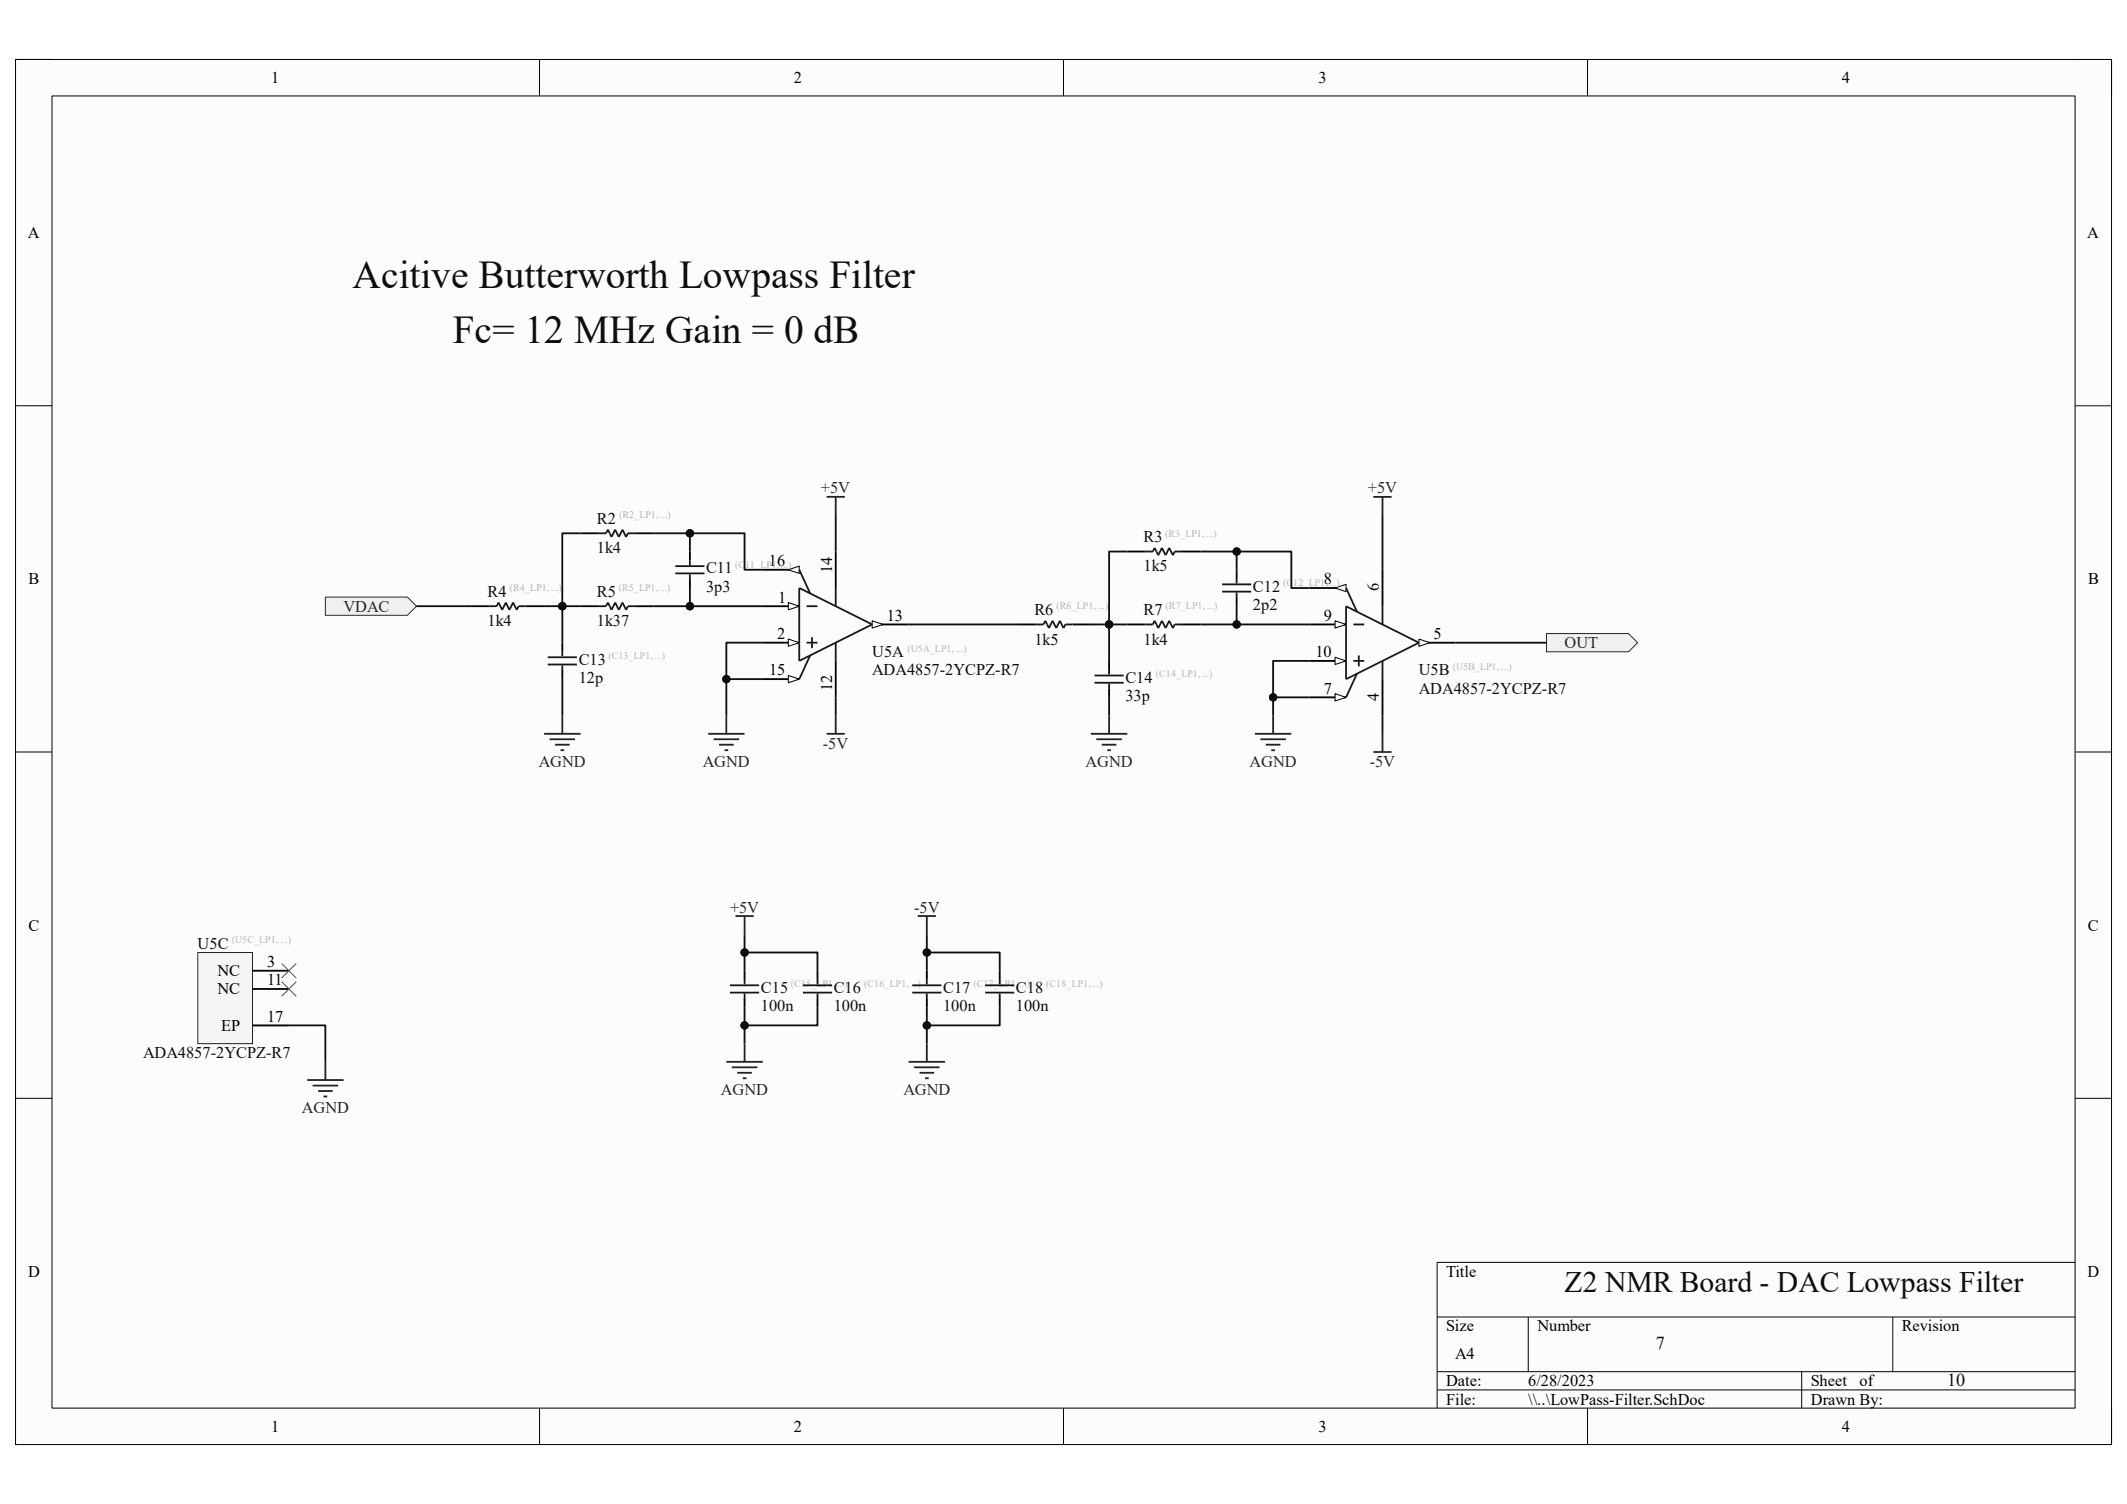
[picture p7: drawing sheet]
<svg xmlns="http://www.w3.org/2000/svg" width="297mm" height="210mm" viewBox="0 0 297 210" stroke-linecap="round" stroke-linejoin="round" font-family="sans-serif">
<path d="M2.2 8.3h292.7v193.4h-292.7z" fill-rule="evenodd" fill="#fcfcfc"/>
<path d="M2.2 8.3h292.7v193.4h-292.7z" fill="none" stroke="#000" stroke-width=".14"/>
<path d="M7.3 13.4h282.5v183.2h-282.5z" fill-rule="evenodd" fill="#fcfcfc"/>
<g fill="none" stroke="#000" stroke-width=".14">
<path d="M2.2 8.3h5.1M7.3 13.4h282.5v183.2h-282.5zM75.3 8.3v5.1M148.5 8.3v5.1M221.7 8.3v5.1M289.8 8.3h5.1v5.1M2.2 56.7h5.1M289.8 56.7h5.1M2.2 105h5.1M289.8 105h5.1M2.2 153.4h5.1M289.8 153.4h5.1"/>
<path d="M289.8 176.3h-89.1v20.3M75.3 196.6v5.1M148.5 196.6v5.1M200.7 183.9h89.1M200.7 191.5h89.1M200.7 194.1h89.1M213.4 183.9v7.6M221.7 196.6v5.1M251.6 191.5v5.1M264.3 183.9v7.6M294.9 196.6v5.1"/>
</g>
<path d="M106.5 89.7h5.1M116.7 92.3v5.1" fill="none" stroke="#000" stroke-width=".25"/>
<path d="M110.1 89.2l1.5 .5-1.5 .5z" fill="#fbfbfb"/>
<path d="M110.1 89.2l1.5 .5-1.5 .5z" fill="none" stroke="#000" stroke-width=".14"/>
<path d="M106.5 84.7h5.1" fill="none" stroke="#000" stroke-width=".25"/>
<path d="M110.1 84.1l1.5 .6-1.5 .5z" fill="#fbfbfb"/>
<path d="M110.1 84.1l1.5 .6-1.5 .5z" fill="none" stroke="#000" stroke-width=".14"/>
<path d="M116.7 77v5.1M121.8 87.2h5.1" fill="none" stroke="#000" stroke-width=".25"/>
<path d="M121.8 86.7l1.5 .5-1.5 .5z" fill="#fbfbfb"/>
<path d="M121.8 86.7l1.5 .5-1.5 .5z" fill="none" stroke="#000" stroke-width=".14"/>
<path d="M111.6 82.1l10.2 5.1-10.2 5.1zM112.6 84.7h1.6M112.6 89.7h1.6M113.4 89v1.5M116.7 82.1v2.6M116.7 89.7v2.6" fill="none" stroke="#1c1c1c" stroke-width=".25"/>
<path d="M106.5 79.6h5.1" fill="none" stroke="#000" stroke-width=".25"/>
<path d="M110.1 79.6l1.5-.5v1z" fill="#fbfbfb"/>
<path d="M110.1 79.6l1.5-.5v1z" fill="none" stroke="#000" stroke-width=".14"/>
<path d="M111.6 79.6l1.5 3.3" fill="none" stroke="#1c1c1c" stroke-width=".25"/>
<path d="M106.5 94.8h5.1" fill="none" stroke="#000" stroke-width=".25"/>
<path d="M110.1 94.3l1.5 .5-1.5 .5z" fill="#fbfbfb"/>
<path d="M110.1 94.3l1.5 .5-1.5 .5z" fill="none" stroke="#000" stroke-width=".14"/>
<g fill="none" stroke="#1c1c1c" stroke-width=".25">
<path d="M83.6 74.5h1l.3-.5 .5 1 .5-1 .5 1 .5-1 .5 1 .3-.5h1M94.3 79.1h4.1M96.3 78.3v.6M68.3 84.6h1.1l.2-.5 .5 1.1 .5-1.1 .5 1.1 .5-1.1 .6 1.1 .2-.6h1M76.5 91.8h4.1M76.5 92.8h4.1M78.5 91v.7M78.5 92.9v.7M83.6 84.6h1l.3-.5 .5 1.1 .5-1.1 .5 1.1 .5-1.1 .5 1.1 .3-.5h1M94.3 80.1h4.1M96.3 80.2v.6M113.1 91.5l-1.5 3.3"/>
<path d="M144.7 87.2h1l.3-.5 .5 1 .5-1 .5 1 .5-1 .5 1 .3-.5h1"/>
</g>
<path d="M115.4 69.4h2.6M116.7 69.4v2.5M78.5 99.9v2.6M101.4 99.9v2.6M76 102.5h5.1M76.7 103.2h3.6M77.5 104h2M78.3 104.8h.5M98.9 102.5h5.1M99.6 103.2h3.6M100.4 104h2M101.2 104.8h.5" fill="none" stroke="#262626" stroke-width=".25"/>
<g fill="none" stroke="#000" stroke-width=".25">
<path d="M81.1 74.5h2.5M88.7 74.5h2.5M96.3 77v1.3M65.8 84.6h2.5M73.4 84.6h2.6M78.5 89.7v1.3M78.5 93.6v1.2M81.1 84.6h2.5M88.7 84.7h2.5M96.3 80.8v1.3M142.1 87.2h2.6M149.8 87.2h2.5"/>
<path d="M182.9 92.3h5.1M193.1 94.8v5.1"/>
</g>
<path d="M186.4 91.8l1.6 .5-1.6 .5z" fill="#fbfbfb"/>
<path d="M186.4 91.8l1.6 .5-1.6 .5z" fill="none" stroke="#000" stroke-width=".14"/>
<path d="M182.9 87.2h5.1" fill="none" stroke="#000" stroke-width=".25"/>
<path d="M186.4 86.7l1.6 .5-1.6 .5z" fill="#fbfbfb"/>
<path d="M186.4 86.7l1.6 .5-1.6 .5z" fill="none" stroke="#000" stroke-width=".14"/>
<path d="M193.1 79.6v5.1M198.1 89.7h5.1" fill="none" stroke="#000" stroke-width=".25"/>
<path d="M198.1 89.2l1.6 .5-1.6 .6z" fill="#fbfbfb"/>
<path d="M198.1 89.2l1.6 .5-1.6 .6z" fill="none" stroke="#000" stroke-width=".14"/>
<path d="M188 84.7l10.1 5-10.1 5.1zM189 87.2h1.5M189 92.3h1.5M189.7 91.5v1.5M193.1 84.7v2.5M193.1 92.3v2.5" fill="none" stroke="#1c1c1c" stroke-width=".25"/>
<path d="M182.9 82.1h5.1" fill="none" stroke="#000" stroke-width=".25"/>
<path d="M186.4 82.1l1.6-.5v1z" fill="#fbfbfb"/>
<path d="M186.4 82.1l1.6-.5v1z" fill="none" stroke="#000" stroke-width=".14"/>
<path d="M188 82.1l1.5 3.3" fill="none" stroke="#1c1c1c" stroke-width=".25"/>
<path d="M182.9 97.4h5.1" fill="none" stroke="#000" stroke-width=".25"/>
<path d="M186.4 96.9l1.6 .5-1.6 .5z" fill="#fbfbfb"/>
<path d="M186.4 96.9l1.6 .5-1.6 .5z" fill="none" stroke="#000" stroke-width=".14"/>
<path d="M160 77h1l.2-.5 .5 1 .6-1 .5 1 .5-1 .5 1 .2-.5h1.1M152.8 94.3h4.1M152.8 95.3h4.1M154.9 93.6v.6M154.9 95.5v.6M160 87.2h1l.2-.5 .5 1 .6-1 .5 1 .5-1 .5 1 .2-.5h1.1M170.7 81.6h4M170.7 82.6h4M172.7 80.8v.7M172.7 82.7v.7M189.5 94.1l-1.5 3.3" fill="none" stroke="#1c1c1c" stroke-width=".25"/>
<path d="M157.4 77h2.6M165.1 77h2.5M172.7 79.6v1.2M154.9 92.3v1.3M154.9 96.1v1.3M157.4 87.2h2.6M165.1 87.2h2.5M172.7 83.4v1.3" fill="none" stroke="#000" stroke-width=".25"/>
<path d="M191.8 69.4h2.5M193.1 69.4v2.5M154.9 99.9v2.6M177.8 99.9v2.6M152.3 102.5h5.1M153.1 103.2h3.5M153.8 104h2.1M154.6 104.8h.5M175.2 102.5h5.1M176 103.2h3.6M176.8 104h2M177.5 104.8h.5" fill="none" stroke="#262626" stroke-width=".25"/>
<path d="M27.6 133h7.7v12.7h-7.7z" fill-rule="evenodd" fill="#f5f5f5"/>
<path d="M27.6 133h7.7v12.7h-7.7z" fill="none" stroke="#262626" stroke-width=".14"/>
<path d="M35.3 135.6h5M35.3 138.1h5M35.3 143.2h5" fill="none" stroke="#000" stroke-width=".25"/>
<path d="M42.9 150.8h5.1M43.7 151.6h3.5M44.4 152.3h2.1M45.2 153.1h.5M45.4 148.3v2.5" fill="none" stroke="#262626" stroke-width=".25"/>
<path d="M39.3 137.1l2.1 2M39.3 134.5l2.1 2.1M41.4 137.1l-2.1 2M41.4 134.5l-2.1 2.1" fill="none" stroke="#4c4c4c" stroke-width=".14"/>
<path d="M45.4 83.4h11.5l1.3 1.2-1.3 1.3h-11.5z" fill-rule="evenodd" fill="#f0f0f0"/>
<path d="M45.4 83.4h11.5l1.3 1.2-1.3 1.3h-11.5z" fill="none" stroke="#262626" stroke-width=".14"/>
<path d="M216 88.5h11.4l1.3 1.2-1.3 1.3h-11.4z" fill-rule="evenodd" fill="#f0f0f0"/>
<path d="M216 88.5h11.4l1.3 1.2-1.3 1.3h-11.4z" fill="none" stroke="#262626" stroke-width=".14"/>
<path d="M104 135.6v1.2M104 139.4v1.2M114.2 135.6v1.2M114.2 139.4v1.2M129.4 135.6v1.2M129.4 139.4v1.2M139.6 135.6v1.2M139.6 139.4v1.2" fill="none" stroke="#000" stroke-width=".25"/>
<g fill="none" stroke="#1c1c1c" stroke-width=".25">
<path d="M101.9 137.6h4.1M101.9 138.6h4.1M104 136.8v.7M104 138.7v.7M112.1 137.6h4.1M112.1 138.6h4.1M114.2 136.8v.7M114.2 138.7v.7M127.4 137.6h4.1M127.4 138.6h4.1M129.4 136.8v.7M129.4 138.7v.7"/>
<path d="M137.6 137.6h4M137.6 138.6h4M139.6 136.8v.7M139.6 138.7v.7"/>
</g>
<g fill="none" stroke="#262626" stroke-width=".25">
<path d="M116.7 99.9v2.6M115.4 102.5h2.6M191.8 105h2.5M193.1 102.5v2.5M102.7 127.9h2.5M104 127.9v2.6M128.1 127.9h2.6M129.4 127.9v2.6M101.4 148.3h5.1M102.2 149h3.6M103 149.8h2M103.7 150.6h.5"/>
<path d="M104 145.7v2.6M126.9 148.3h5.1M127.6 149h3.6M128.4 149.8h2M129.2 150.6h.5M129.4 145.7v2.6"/>
</g>
<path d="M129.4 130.5v2.5" fill="none" stroke="#0e0e0e" stroke-width=".25"/>
<circle cx="129.4" cy="133" r=".51" fill="#0e0e0e"/>
<circle cx="129.4" cy="133" r=".51" fill="none" stroke="#0e0e0e" stroke-width=".14"/>
<path d="M58.2 84.6h7.6M76 84.6h5.1M40.3 143.2h5.1v5.1" fill="none" stroke="#0e0e0e" stroke-width=".25"/>
<circle cx="78.5" cy="84.6" r=".51" fill="#0e0e0e"/>
<circle cx="78.5" cy="84.6" r=".51" fill="none" stroke="#0e0e0e" stroke-width=".14"/>
<path d="M81.1 74.5h-2.6v10.1" fill="none" stroke="#0e0e0e" stroke-width=".25"/>
<circle cx="78.5" cy="84.6" r=".51" fill="#0e0e0e"/>
<circle cx="78.5" cy="84.6" r=".51" fill="none" stroke="#0e0e0e" stroke-width=".14"/>
<path d="M91.2 84.7h15.3" fill="none" stroke="#0e0e0e" stroke-width=".25"/>
<circle cx="96.3" cy="84.7" r=".51" fill="#0e0e0e"/>
<circle cx="96.3" cy="84.7" r=".51" fill="none" stroke="#0e0e0e" stroke-width=".14"/>
<path d="M91.2 74.5h12.8v5.1h2.5" fill="none" stroke="#0e0e0e" stroke-width=".25"/>
<circle cx="96.3" cy="74.5" r=".51" fill="#0e0e0e"/>
<circle cx="96.3" cy="74.5" r=".51" fill="none" stroke="#0e0e0e" stroke-width=".14"/>
<path d="M106.5 94.8h-5.1v5.1" fill="none" stroke="#0e0e0e" stroke-width=".25"/>
<circle cx="101.4" cy="94.8" r=".51" fill="#0e0e0e"/>
<circle cx="101.4" cy="94.8" r=".51" fill="none" stroke="#0e0e0e" stroke-width=".14"/>
<path d="M106.5 89.7h-5.1v5.1" fill="none" stroke="#0e0e0e" stroke-width=".25"/>
<circle cx="101.4" cy="94.8" r=".51" fill="#0e0e0e"/>
<circle cx="101.4" cy="94.8" r=".51" fill="none" stroke="#0e0e0e" stroke-width=".14"/>
<path d="M114.2 140.6v2.6h-10.2" fill="none" stroke="#0e0e0e" stroke-width=".25"/>
<circle cx="104" cy="143.2" r=".51" fill="#0e0e0e"/>
<circle cx="104" cy="143.2" r=".51" fill="none" stroke="#0e0e0e" stroke-width=".14"/>
<path d="M104 133h10.2v2.6" fill="none" stroke="#0e0e0e" stroke-width=".25"/>
<circle cx="104" cy="133" r=".51" fill="#0e0e0e"/>
<circle cx="104" cy="133" r=".51" fill="none" stroke="#0e0e0e" stroke-width=".14"/>
<path d="M126.9 87.2h15.2M139.6 140.6v2.6h-10.2" fill="none" stroke="#0e0e0e" stroke-width=".25"/>
<circle cx="129.4" cy="143.2" r=".51" fill="#0e0e0e"/>
<circle cx="129.4" cy="143.2" r=".51" fill="none" stroke="#0e0e0e" stroke-width=".14"/>
<path d="M129.4 135.6v-2.6h10.2v2.6" fill="none" stroke="#0e0e0e" stroke-width=".25"/>
<circle cx="129.4" cy="133" r=".51" fill="#0e0e0e"/>
<circle cx="129.4" cy="133" r=".51" fill="none" stroke="#0e0e0e" stroke-width=".14"/>
<path d="M152.3 87.2h5.1" fill="none" stroke="#0e0e0e" stroke-width=".25"/>
<circle cx="154.9" cy="87.2" r=".51" fill="#0e0e0e"/>
<circle cx="154.9" cy="87.2" r=".51" fill="none" stroke="#0e0e0e" stroke-width=".14"/>
<path d="M157.4 77h-2.5v10.2" fill="none" stroke="#0e0e0e" stroke-width=".25"/>
<circle cx="154.9" cy="87.2" r=".51" fill="#0e0e0e"/>
<circle cx="154.9" cy="87.2" r=".51" fill="none" stroke="#0e0e0e" stroke-width=".14"/>
<path d="M167.6 87.2h15.3" fill="none" stroke="#0e0e0e" stroke-width=".25"/>
<circle cx="172.7" cy="87.2" r=".51" fill="#0e0e0e"/>
<circle cx="172.7" cy="87.2" r=".51" fill="none" stroke="#0e0e0e" stroke-width=".14"/>
<path d="M167.6 77h12.7v5.1h2.6" fill="none" stroke="#0e0e0e" stroke-width=".25"/>
<circle cx="172.7" cy="77" r=".51" fill="#0e0e0e"/>
<circle cx="172.7" cy="77" r=".51" fill="none" stroke="#0e0e0e" stroke-width=".14"/>
<path d="M182.9 97.4h-5.1v2.5" fill="none" stroke="#0e0e0e" stroke-width=".25"/>
<circle cx="177.8" cy="97.4" r=".51" fill="#0e0e0e"/>
<circle cx="177.8" cy="97.4" r=".51" fill="none" stroke="#0e0e0e" stroke-width=".14"/>
<path d="M182.9 92.3h-5.1v5.1" fill="none" stroke="#0e0e0e" stroke-width=".25"/>
<circle cx="177.8" cy="97.4" r=".51" fill="#0e0e0e"/>
<circle cx="177.8" cy="97.4" r=".51" fill="none" stroke="#0e0e0e" stroke-width=".14"/>
<path d="M78.5 84.7v5M78.5 94.8v5.1M203.2 89.7h12.8" fill="none" stroke="#0e0e0e" stroke-width=".25"/>
<circle cx="78.5" cy="84.6" r=".51" fill="#0e0e0e"/>
<circle cx="78.5" cy="84.6" r=".51" fill="none" stroke="#0e0e0e" stroke-width=".14"/>
<path d="M96.3 82.1v2.6" fill="none" stroke="#0e0e0e" stroke-width=".25"/>
<circle cx="96.3" cy="84.7" r=".51" fill="#0e0e0e"/>
<circle cx="96.3" cy="84.7" r=".51" fill="none" stroke="#0e0e0e" stroke-width=".14"/>
<path d="M96.3 74.5v2.5" fill="none" stroke="#0e0e0e" stroke-width=".25"/>
<circle cx="96.3" cy="74.5" r=".51" fill="#0e0e0e"/>
<circle cx="96.3" cy="74.5" r=".51" fill="none" stroke="#0e0e0e" stroke-width=".14"/>
<path d="M104 140.6v5.1" fill="none" stroke="#0e0e0e" stroke-width=".25"/>
<circle cx="104" cy="143.2" r=".51" fill="#0e0e0e"/>
<circle cx="104" cy="143.2" r=".51" fill="none" stroke="#0e0e0e" stroke-width=".14"/>
<path d="M104 130.5v5.1" fill="none" stroke="#0e0e0e" stroke-width=".25"/>
<circle cx="104" cy="133" r=".51" fill="#0e0e0e"/>
<circle cx="104" cy="133" r=".51" fill="none" stroke="#0e0e0e" stroke-width=".14"/>
<path d="M116.7 71.9v5.1M116.7 97.4v2.5M129.4 140.6v5.1" fill="none" stroke="#0e0e0e" stroke-width=".25"/>
<circle cx="129.4" cy="143.2" r=".51" fill="#0e0e0e"/>
<circle cx="129.4" cy="143.2" r=".51" fill="none" stroke="#0e0e0e" stroke-width=".14"/>
<path d="M154.9 87.2v5.1M154.9 97.4v2.5" fill="none" stroke="#0e0e0e" stroke-width=".25"/>
<circle cx="154.9" cy="87.2" r=".51" fill="#0e0e0e"/>
<circle cx="154.9" cy="87.2" r=".51" fill="none" stroke="#0e0e0e" stroke-width=".14"/>
<path d="M172.7 84.7v2.5" fill="none" stroke="#0e0e0e" stroke-width=".25"/>
<circle cx="172.7" cy="87.2" r=".51" fill="#0e0e0e"/>
<circle cx="172.7" cy="87.2" r=".51" fill="none" stroke="#0e0e0e" stroke-width=".14"/>
<path d="M172.7 77v2.6" fill="none" stroke="#0e0e0e" stroke-width=".25"/>
<circle cx="172.7" cy="77" r=".51" fill="#0e0e0e"/>
<circle cx="172.7" cy="77" r=".51" fill="none" stroke="#0e0e0e" stroke-width=".14"/>
<path d="M193.1 71.9v7.7M193.1 99.9v2.6" fill="none" stroke="#0e0e0e" stroke-width=".25"/>
<g font-size="5.5" fill="#0e0e0e">
<text x="49.2" y="40.2">Acitive Butterworth Lowpass Filter</text>
<text x="63.2" y="47.8">Fc= 12 MHz Gain = 0 dB</text>
</g>
<text font-size="4.1" fill="#0e0e0e" x="218.5" y="180.5">Z2 NMR Board - DAC Lowpass Filter</text>
<g font-size="2.5" fill="#0e0e0e">
<text x="231.2" y="188.4">7</text>
<text x="271.9" y="193.5">10</text>
</g>
<g font-size="2.3">
<text x="37.9" y="11.6">1</text>
<text x="110.9" y="11.6">2</text>
<text x="184.1" y="11.6">3</text>
<text x="257.2" y="11.6">4</text>
<text x="3.9" y="33.2">A</text>
<text x="291.5" y="33.2">A</text>
<text x="4" y="81.6">B</text>
<text x="107.4" y="79">16</text>
<text x="116.2" y="80.1" transform="rotate(-90 116.2 80.1)">14</text>
<text x="184.9" y="81.6">8</text>
<text x="192.5" y="82.6" transform="rotate(-90 192.5 82.6)">6</text>
<text x="291.6" y="81.6">B</text>
<text x="108.5" y="89.2">2</text>
<text x="108.7" y="84.2">1</text>
<text x="123.8" y="86.7">13</text>
<text x="184.9" y="86.7">9</text>
<text x="200.2" y="89.2">5</text>
<text x="107.4" y="94.3">15</text>
<text x="183.7" y="91.8">10</text>
<text x="116.2" y="96.5" transform="rotate(-90 116.2 96.5)">12</text>
<text x="184.9" y="96.9">7</text>
<text x="192.5" y="97.9" transform="rotate(-90 192.5 97.9)">4</text>
<text x="4" y="130">C</text>
<text x="291.5" y="130">C</text>
<text x="30.4" y="136.3">NC</text>
<text x="37.3" y="135">3</text>
<text x="37.3" y="137.6">11</text>
<text x="30.4" y="138.9">NC</text>
<text x="30.9" y="143.9">EP</text>
<text x="37.3" y="142.7">17</text>
<text x="3.9" y="178.3">D</text>
<text x="201.9" y="178.3">Title</text>
<text x="291.5" y="178.3">D</text>
<text x="201.9" y="185.9">Size</text>
<text x="214.7" y="185.9">Number</text>
<text x="265.5" y="185.9">Revision</text>
<text x="203.2" y="189.7">A4</text>
<text x="201.9" y="193.6">Date:</text>
<text x="201.9" y="196.1">File:</text>
<text x="213.4" y="193.6">6/28/2023</text>
<text x="213.4" y="196.1">\\..\LowPass-Filter.SchDoc</text>
<text x="252.8" y="196.1">Drawn By:</text>
<text x="252.9" y="193.6">Sheet</text>
<text x="259.7" y="193.6">of</text>
<text x="37.9" y="199.9">1</text>
<text x="110.9" y="199.9">2</text>
<text x="184.1" y="199.9">3</text>
<text x="257.2" y="199.9">4</text>
</g>
<g font-size="2.3" fill="#262626">
<text x="114.6" y="68.9">+5V</text>
<text x="191" y="68.9">+5V</text>
<text x="48" y="85.4">VDAC</text>
<text x="218.5" y="90.5">OUT</text>
<text x="75.2" y="107.1">AGND</text>
<text x="98.1" y="107.1">AGND</text>
<text x="114.9" y="104.5">-5V</text>
<text x="151.6" y="107.1">AGND</text>
<text x="174.5" y="107.1">AGND</text>
<text x="191.3" y="107.1">-5V</text>
<text x="101.9" y="127.4">+5V</text>
<text x="127.6" y="127.4">-5V</text>
<text x="42.2" y="155.4">AGND</text>
<text x="100.7" y="152.9">AGND</text>
<text x="126.2" y="152.9">AGND</text>
</g>
<g font-size="2.3" fill="#0e0e0e">
<text x="83.4" y="73.2">R2</text>
<text x="83.4" y="77.3">1k4</text>
<text x="159.7" y="75.7">R3</text>
<text x="68.1" y="83.4">R4</text>
<text x="83.4" y="83.4">R5</text>
<text x="98.6" y="80.1">C11</text>
<text x="98.6" y="82.6">3p3</text>
<text x="159.7" y="79.8">1k5</text>
<text x="175" y="82.6">C12</text>
<text x="68.1" y="87.5">1k4</text>
<text x="83.4" y="87.5">1k37</text>
<text x="144.4" y="85.9">R6</text>
<text x="159.7" y="85.9">R7</text>
<text x="175" y="85.2">2p2</text>
<text x="80.8" y="92.8">C13</text>
<text x="80.8" y="95.3">12p</text>
<text x="121.8" y="91.8">U5A</text>
<text x="121.8" y="94.3">ADA4857-2YCPZ-R7</text>
<text x="144.4" y="90">1k5</text>
<text x="157.1" y="95.3">C14</text>
<text x="159.7" y="90">1k4</text>
<text x="198.1" y="94.3">U5B</text>
<text x="157.1" y="97.9">33p</text>
<text x="198.1" y="96.9">ADA4857-2YCPZ-R7</text>
<text x="27.6" y="132.5">U5C</text>
<text x="106.3" y="138.6">C15</text>
<text x="106.3" y="141.1">100n</text>
<text x="116.4" y="138.6">C16</text>
<text x="116.4" y="141.1">100n</text>
<text x="131.7" y="138.6">C17</text>
<text x="131.7" y="141.1">100n</text>
<text x="141.9" y="138.6">C18</text>
<text x="141.9" y="141.1">100n</text>
<text x="20" y="147.8">ADA4857-2YCPZ-R7</text>
</g>
<g font-size="1.4" fill="#b4b4b4">
<text x="86.4" y="72.4">(R2_LP1, ...)</text>
<text x="162.7" y="74.9">(R3_LP1, ...)</text>
<text x="71.2" y="82.5">(R4_LP1, ...)</text>
<text x="86.4" y="82.5">(R5_LP1, ...)</text>
<text x="102.7" y="79.2">(C11_LP1, ...)</text>
<text x="179.2" y="81.8">(C12_LP1, ...)</text>
<text x="147.5" y="85.1">(R6_LP1, ...)</text>
<text x="162.8" y="85.1">(R7_LP1, ...)</text>
<text x="85" y="92">(C13_LP1, ...)</text>
<text x="126.7" y="91">(U5A_LP1, ...)</text>
<text x="161.4" y="94.5">(C14_LP1, ...)</text>
<text x="202.9" y="93.5">(U5B_LP1, ...)</text>
<text x="32.4" y="131.7">(U5C_LP1, ...)</text>
<text x="110.4" y="137.8">(C15_LP1, ...)</text>
<text x="120.7" y="137.8">(C16_LP1, ...)</text>
<text x="135.9" y="137.8">(C17_LP1, ...)</text>
<text x="146.1" y="137.8">(C18_LP1, ...)</text>
</g>
</svg>
